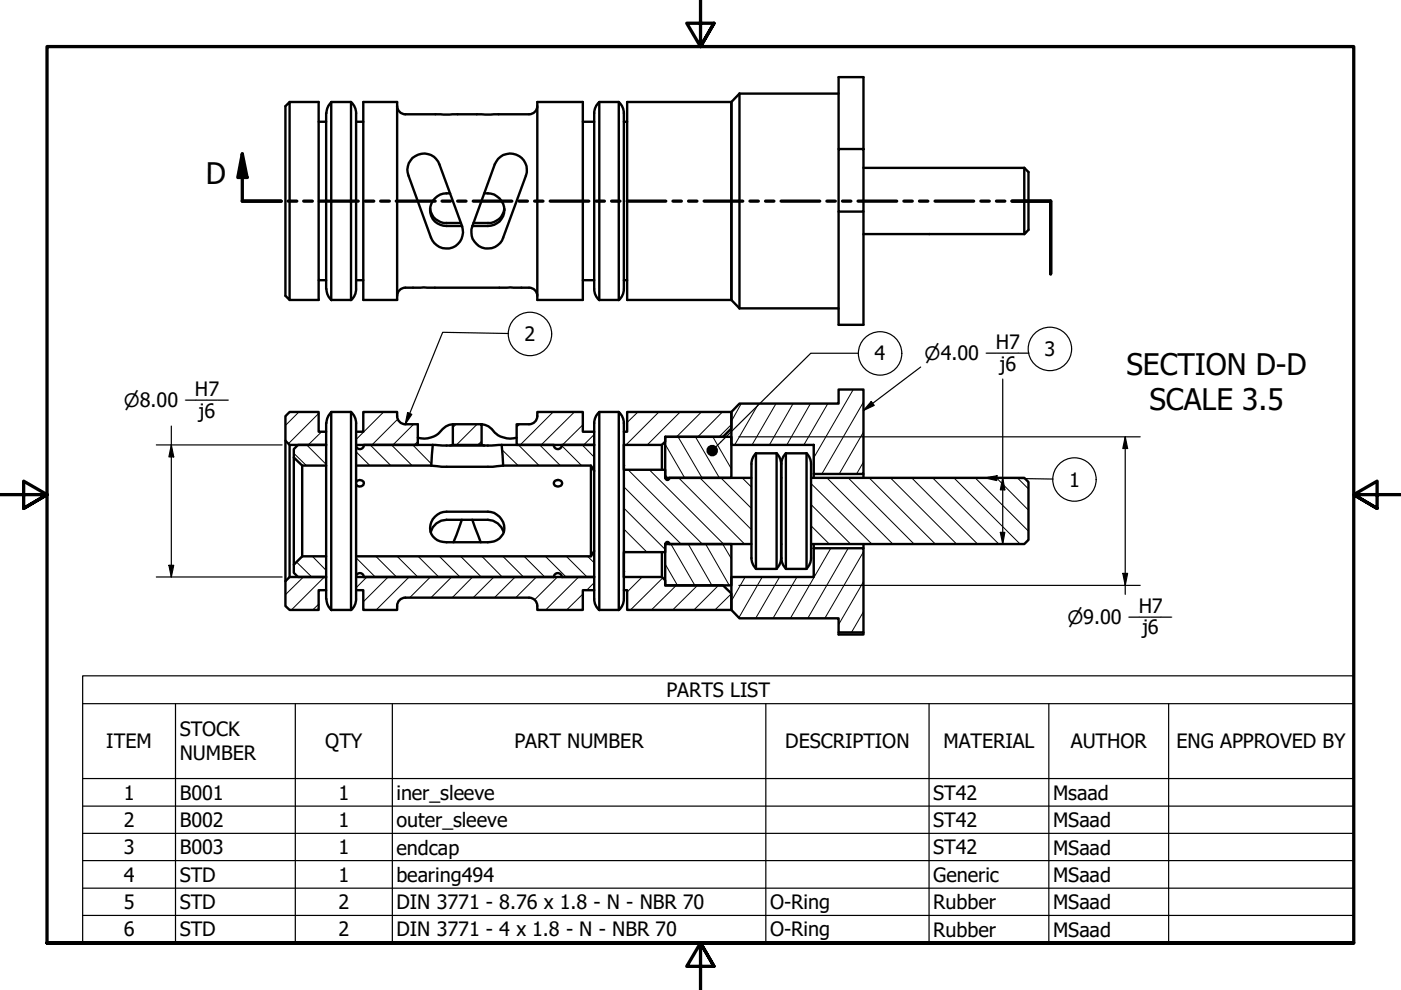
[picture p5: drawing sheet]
<svg xmlns="http://www.w3.org/2000/svg" width="297mm" height="210mm" viewBox="0 0 297 210" stroke-linecap="round" stroke-linejoin="round" font-family="sans-serif">
<!-- layer: Hatch (ANSI) -->
<g fill="none" stroke="#000" stroke-width=".21">
<path d="M62.3 96.1l2.7 2.6M63.4 87.3l-2.9 2.9M65 94.3l4.2 4.2M67.6 87.7l-6.4 6.4M68.2 91.5l-2.9 2.8M75.5 95.8l2.9 2.9M78.5 94.3l4.4 4.4M81.3 87.3l-5.8 5.9M83 94.3l4.4 4.4M84.3 88.9l-5.4 5.4M87.5 94.3l3.9 4M87.7 90l-4.4 4.3"/>
<path d="M88.6 93.6l-.8 .7M96.7 90l-.7 .6M101.2 90l-4.4 4.3M102.1 93.6l-.8 .7M106.4 95.3l3.5 3.4M109.9 94.3l4.4 4.4M110.2 90l-.7 .6M114.4 94.3l4.4 4.4M117.3 87.3l-7 7M119.1 94.5l4.2 4.2M121.8 87.3l-7.1 7M123.4 94.3l2.6 2.6"/>
<path d="M123.6 90.1l-4.3 4.2M126 92.1l-2.2 2.2M132.3 98.7h.1M133.2 99.6l15.7 15.8M135.3 87.3l-2.3 2.3M137.7 99.6l15.7 15.8M139.7 87.3l-7 7M141 94.2l4.2 7.1M143.8 92.6l5 8.7M144.2 87.3l-7 7M147.4 92.6l5.1 8.7M148.7 87.3l-5.3 5.3"/>
<path d="M151.1 92.6l4 6.8M153.2 87.3l-5.2 5.3M154.7 92.6l.4 .5M155.1 90l-2.6 2.6M157.2 85.6l-2.1 3.7M160.8 85.6l-5 8.7M164.5 85.6l-5.1 8.7M168.1 85.6l-5 8.7M171.8 85.6l-5 8.7M175.5 85.6l-5.1 8.7M180.9 82.6l-8.4 14.5M183.1 91.6l-5.2 8.9"/>
<path d="M183.1 85.3l-8.9 15.2M183.1 98l-1.5 2.5M62.9 119.2l3.2 3.1M66.2 118l3 2.9M75.5 118.3l4.1 4M79.7 118l4.4 4.3M84.2 118l4.4 4.3M88.6 118l4.4 4.3M93.2 118l4.3 4.3M97.7 118l4.3 4.3M102.2 118l4.3 4.3M106.6 118l4.4 4.3"/>
<path d="M111.1 118l4.4 4.3M115.6 118l4.4 4.3M120.1 118l4.4 4.3M124.6 118l1.4 1.4M132.3 116.7l.4 .4M132.3 112.2l4.9 4.9M132.3 107.7l8.7 8.8M132.3 103.2l12.1 12.2M141 119.6l2.6 4.5M141 100.6l.5 .7M142.2 115.4l5.1 8.7M143.9 101.3l14 14.1"/>
<path d="M145.9 115.4l5 8.7M148.4 101.3l10.9 11M149.6 115.4l5 8.7M152.8 101.3l6.5 6.5M153.2 115.4l1.9 3.1M157.4 101.3l1.9 2M165.6 114.1h.1M165.6 109.6h.1M165.6 105.1l.1 .1M172 111.5l3.8 3.9M172 107l8.3 8.4M172 102.5l12.8 12.9"/>
<path d="M175.3 101.3l14 14.1M176.1 116.2l-8.5 14.9M179.8 101.3l14 14.1M179.8 116.2l-8.5 14.9M183.1 117l-8.2 14.1M184.3 101.3l14 14.1M188.8 101.3l14 14.1M193.3 101.3l14 14.1M197.7 101.3l14.1 14.1M202.2 101.3l14.1 14.1M206.8 101.3l11.3 11.3M211.3 101.3l6.8 6.9"/>
<path d="M215.7 101.3l2.4 2.4M64.3 122.3l-3.8 3.8M67.6 128.1l-1.3 1.2M68.8 122.3l-7 7M77.8 122.3l-2.3 2.3M82.3 122.3l-5.3 5.3M86.7 122.3l-6.9 7M91.2 122.3l-4.3 4.4M95.8 122.3l-4.4 4.4M100.2 122.3l-4.3 4.4M104.7 122.3l-4.4 4.4M109.2 122.3l-4.4 4.4"/>
<path d="M113.7 122.3l-4.4 4.4M118.2 122.3l-4.9 4.9M122.7 122.3l-7 7M123.6 126l-3.5 3.3M126 123.5l-1.6 1.6M132.3 121.2h.1M136.1 122.3l-3.1 3.2M140.5 122.5l-6.8 6.8M143.4 124.1l-5.3 5.2M147.9 124.1l-5.3 5.2M152.3 124.1l-5.2 5.2M155.1 125.9l-3.5 3.4"/>
<path d="M158 122.3l-2.9 5.1M161.6 122.3l-4.9 8.7M165.3 122.3l-5.1 8.8M169 122.3l-5.1 8.8M183.1 123.4l-5.3 9M183.1 129.7l-2.6 4.4"/>
</g>
<!-- layer: Visible (ANSI) -->
<g fill="none" stroke="#000" stroke-width=".51">
<path d="M156.8 19.8l-1.7 1.8v42l1.7 1.8M156.8 19.8v45.6M156.8 19.8h21M61.4 21.6v42l-.9-.9v-40.2zM61.4 21.6h6.2v42h-6.2M67.6 25.8h1.6M69.2 24v37.2M70.2 21.6h4.2v42h-4.2zM70.3 21.6a3.1 3.1 0 0 0-1.1 2.4M74.4 21.6a3.1 3.1 0 0 1 1.1 2.4M75.5 24v37.3a3.1 3.1 0 0 1-1.1 2.3M75.5 25.8h1.5"/>
<path d="M77 21.6h7.2v42h-7.2zM84.2 22.5a1.75 1.75 0 0 0 1.7 1.7h26.2a1.75 1.75 0 0 0 1.8-1.7M87.4 33.5a3.5 3.5 0 0 1 5.8 1.3l4.8 13.2a3.5 3.5 0 0 1-2.1 4.5 3.5 3.5 0 0 1-4.5-2.1l-4.8-13.2a3.6 3.6 0 0 1 .8-3.7zM105.6 33.7a3.5 3.5 0 0 1 4.4-.6 3.5 3.5 0 0 1 1.5 4.1l-4.8 13.2a3.5 3.5 0 0 1-4.5 2.1 3.5 3.5 0 0 1-2.1-4.5l4.8-13.2zM113.9 21.6h9.7v42h-9.7zM123.6 25.8h2.4M126 24v37.3a3.1 3.1 0 0 0 1 2.3M127 21.6a3.1 3.1 0 0 0-1 2.4M127.1 21.6h4.1M127.1 21.6v42h4.1v-42M131.2 21.6a3.1 3.1 0 0 1 1.1 2.4M132.3 24v37.3a3.1 3.1 0 0 1-1.1 2.3"/>
<path d="M132.3 25.8h.7M133 21.6h22.1v42h-22.1zM177.8 31.6h5.3v13.3h-5.3zM177.8 31.6v-15.2h5.3v15.2M183.1 35.6h34.1M217.2 35.6l.9 .9v12.2l-.9 .9M217.2 35.6v14M67.6 59.4h1.6M75.5 59.4h1.5M91.2 44.2a3.4 3.4 0 0 0 3.5 3.1h3M95.4 41a3.5 3.5 0 0 0-4.2 3 3.5 3.5 0 0 0 3.5 3.9h3.2M102.7 41a3.5 3.5 0 0 1 4 2.4 3.5 3.5 0 0 1-1.9 4.3l-1.4 .2h-3.3"/>
<path d="M106.9 44.2a3.4 3.4 0 0 1-3.5 3.1h-3M123.6 59.4h2.4M132.3 59.4h.7M177.8 44.9v24h5.3v-24M183.1 49.6h34.1M69.2 61.3a3.1 3.1 0 0 0 1.1 2.3M85.9 61h24.1a4.5 4.5 0 0 1 3.4 .5l.5 .8v.4M85.9 61a1.75 1.75 0 0 0-1.7 1.7M156.8 65.4h21M60.5 93.4v29.8M61.4 94.3v28M62.3 97v22.7"/>
<path d="M64.1 98.7v19.3M69.2 91.5h-1.6v-4.2h-6.2l-.9 .9v5.2l.9 .9h7.8h-6l-.9 .9v1.8l1.8 1.7h5.1M69.2 89.7v37.3M70.2 87.3h4.2v42h-4.2zM70.3 87.4a3.1 3.1 0 0 0-1.1 2.3M74.4 87.4a3.1 3.1 0 0 1 1.1 2.3M75.5 89.7v37.3M75.5 98.7h15.9M84.2 88.2v-.9h-7.2v4.2h-1.5M84.2 88.2a1.75 1.75 0 0 0 1.7 1.8h2.7v4.3h-13.1M91.4 98.7l2.3 .3h10.8l2.2-.3M91.8 94.3l-.4 4.4"/>
<path d="M91.8 94.3l-14.6 .1a.86 .86 0 0 1-.7 .8 .86 .86 0 0 1-1-.5M91.8 94.3l2 .2 12.6-.2M96 90h6.1v4.3h-6.1zM96 90a4.1 4.1 0 0 0-3.1 2l-1 .6a4.9 4.9 0 0 1-3.3 .2M96 94.3l-.6 .2M102.1 90a3.5 3.5 0 0 1 2.8 1.7 5.1 5.1 0 0 0 4.6 1.1M102.1 94.3l.6 .2M106.4 94.3l.3 4.4M106.4 94.3l11 .1a.86 .86 0 0 0 .9 .8 .86 .86 0 0 0 .8-.8M106.7 98.7h18.6l.7 1.2M113.9 88.2a1.75 1.75 0 0 1-1.7 1.8h-2.7v4.3h16.5h-6.8M113.9 88.2v-.9h9.7v4.2h2.4"/>
<path d="M125.3 98.7v19.3M126 89.7v37.3M127 87.4a3.1 3.1 0 0 0-1 2.3M127.1 87.3v42h4.1v-42M127.1 87.3h4.1M131.2 87.4a3.1 3.1 0 0 1 1.1 2.3M132.3 91.5h.7v-4.2h22.1v3.5l-1.8 1.8h-12.3v1l-.7 .7h-8v5.3h8.7v1.7M132.3 89.7v37.3M140.3 94.3v5.3M141 92.6h14.1v8.7h-14.1zM156.8 85.6h21v-3h5.3v17.9h-10.6v-6.2h-17.4v-7zM160.3 96.1h4.4"/>
<path d="M160.3 96.1v24.5h4.4v-24.5M160.3 96.1a3.1 3.1 0 0 0-1 2.3v19.9M164.6 96.1a3.1 3.1 0 0 1 1 2.3v19.9M166.6 96.1v24.5h4.4v-24.5M166.6 96.1h4.4M166.6 96.1a3.1 3.1 0 0 0-.9 2.3v19.9M171 96.1a3.1 3.1 0 0 1 1 2.3v19.9M69.2 118h-5.1l-1.8 1.7v1.7l.9 .9h6h-7.8l-.9 .9v5.3l.9 .8h6.2v-4.2h1.6M75.5 102.2a.9 .9 0 0 1 .9-.4 .9 .9 0 0 1 .8 .7 .89 .89 0 0 1-.8 .7 .89 .89 0 0 1-.9-.5M91.3 112.8a3.5 3.5 0 0 1 3.4-2.6h8.7a3.7 3.7 0 0 1 3.4 2.6M92.2 109.6a3.2 3.2 0 0 1 2.5-1.1h8.7a3.3 3.3 0 0 1 3.2 2 3.3 3.3 0 0 1-.7 3.6 3.7 3.7 0 0 1-2.5 .9h-8.7a3.1 3.1 0 0 1-3.3-1.8 3.1 3.1 0 0 1 .8-3.6zM97.9 110.2l-1.8 4.8"/>
<path d="M100.1 110.2l1.8 4.8M117.7 102a.89 .89 0 0 1 1-.2 .89 .89 0 0 1 .4 .9 .88 .88 0 0 1-1 .4 .88 .88 0 0 1-.6-.9zM126 116.8l-.7 1.2h-49.8M140.3 117.1v5.2M141 115.4h14.1v8.7h-14.1zM141 115.4v1.7h-8.7v5.2h8l.7 .7v1.1h12.3l1.8 1.7v3.5h-22.1v-4.2h-.7M141.1 115.3a.41 .41 0 0 1 .4-.4 .41 .41 0 0 1 .4 .4l17.4 .1M141.1 101.3a.41 .41 0 0 0 .4 .5 .41 .41 0 0 0 .4-.5M141.9 101.3h17.4M159.3 118.3a3.1 3.1 0 0 0 1 2.3M165.6 115.4h.1M165.6 101.3h.1"/>
<path d="M165.6 118.3a3.1 3.1 0 0 1-1 2.3M165.7 118.3a3.1 3.1 0 0 0 .9 2.3M172 101.3h45.2l.9 .9v12.3l-.9 .9h-45.2M172 118.3a3.1 3.1 0 0 1-1 2.3M172.5 100.5v.8M172.5 115.4v.8M183.1 100.5v.8M183.1 115.4v.8M69.2 127a3.1 3.1 0 0 0 1.1 2.4M75.5 122.1a.86 .86 0 0 1 1-.6 .86 .86 0 0 1 .7 .9M75.5 125.1h1.5v4.2h7.2a1.98 1.98 0 0 1 1.7-2.6M75.5 122.3h50.5"/>
<path d="M75.5 127a3.1 3.1 0 0 1-1.1 2.4M117.4 122.4a.86 .86 0 0 1 .9-.9 .86 .86 0 0 1 .8 .9M126 125.1h-2.4v4.2h-9.7a1.98 1.98 0 0 0-1.7-2.6h-26.3M126 127a3.1 3.1 0 0 0 1 2.4M132.3 127a3.1 3.1 0 0 1-1.1 2.4M155.1 122.3h17.4v-6.1h10.6v17.9h-5.3v-3h-21l-1.7-1.8zM177.8 134.1v.4h5.3v-.4"/>
</g>
<!-- layer: Section Line (ANSI) -->
<g fill="none" stroke="#000" stroke-width=".7">
<path d="M51.4 32.6l1 5h-2zM51.4 32.6v10h8.2M61.1 42.6h1.8M64.4 42.6h1.8M67.7 42.6h8.2M77.4 42.6h1.8M80.7 42.6h1.8M84 42.6h8.3M93.7 42.6h1.8M97 42.6h1.8M100.3 42.6h8.2M110 42.6h1.8"/>
<path d="M113.3 42.6h1.8M116.6 42.6h8.2M126.4 42.6h1.7M129.7 42.6h1.7M133 42.6h8.2M142.7 42.6h1.8M146 42.6h1.8M149.3 42.6h8.2M159 42.6h1.8M162.3 42.6h1.8M165.6 42.6h8.2M175.3 42.6h1.8"/>
<path d="M178.6 42.6h1.8M181.9 42.6h8.2M191.6 42.6h1.8M194.9 42.6h1.8M198.2 42.6h8.2M208 42.6h1.7M211.3 42.6h1.7M214.6 42.6h8.2v15.5"/>
</g>
<path d="M51.4 32.6l1 5h-2z" fill-rule="evenodd" fill="#000"/>
<!-- layer: Symbol (ANSI) -->
<g fill="none" stroke="#000" stroke-width=".25">
<path d="M107.8 70.7l-13.9-.2-8 19.5M182 74.9h-10.1l-20 19.8M195.2 77.8l-12.1 9.2M86.4 87.5l.9 .4-1.4 2.1zM184.7 85.1l.7 .9-2.3 1zM208.9 101.3l2.5-.4-.1 1zM208.9 101.3l14.4 .3M17.5 149.2v-5.9h269.5v5.9M17.5 149.2h269.5v15.9M17.5 149.2v50.7h269.5v-34.8M37.2 149.2v50.7M62.6 149.2v50.7"/>
<path d="M83.2 149.2v50.7M162.4 149.2v50.7M197 149.2v50.7M222.4 149.2v50.7M247.8 149.2v50.7M17.5 165.1h269.5M17.5 170.9h269.5M17.5 176.7h269.5M17.5 182.5h269.5M17.5 188.3h269.5M17.5 194.1h269.5"/>
<circle cx="112.4" cy="70.8" r="4.6"/>
<circle cx="186.6" cy="74.9" r="4.6"/>
<circle cx="222.6" cy="74" r="4.6"/>
<circle cx="227.8" cy="101.7" r="4.6"/>
</g>
<!-- layer: Border (ANSI) -->
<path d="M148.5 -.1v10l-2.9-5h5.8l-2.9 5 2.9-5M0 104.9h10l-5-2.9v5.8l5-2.9-5 2.9M297 104.9h-10l5-2.9v5.8l-5-2.9 5 2.9M10 199.9v-190h277v190h-277h277M151.4 204.9l-2.9-5 2.9 5h-5.8l2.9-5v10" fill="none" stroke="#000" stroke-width=".7"/>
<!-- layer: Symbol (ANSI) -->
<g fill="#000">
<path d="M86.4 87.5l.9 .4-1.4 2.1z" fill-rule="evenodd"/>
<path d="M184.7 85.1l.7 .9-2.3 1z" fill-rule="evenodd"/>
<path d="M208.9 101.3l2.5-.4-.1 1z" fill-rule="evenodd"/>
<circle cx="151" cy="95.5" r="1.24"/>
</g>
<!-- layer: Dimension (ANSI) -->
<g fill="none" stroke="#000" stroke-width=".25">
<path d="M33.1 94.3h26.7M36.3 94.3l.5 2.6h-1zM36.3 90.3v32M156.7 92.6h85M212.6 80.4v35M238.6 92.6l.5 2.5h-1zM238.6 92.6v33.4M35.8 119.9h1l-.5 2.4zM212.1 112.9h.9l-.4 2.5zM212.6 101.3l.4 2.6h-.9zM33.1 122.3h26.7M156.7 124.1h85"/>
<path d="M238.1 121.6h1l-.5 2.5z"/>
</g>
<g fill="#000">
<path d="M36.3 94.3l.5 2.6h-1z" fill-rule="evenodd"/>
<path d="M238.6 92.6l.5 2.5h-1z" fill-rule="evenodd"/>
<path d="M35.8 119.9h1l-.5 2.4z" fill-rule="evenodd"/>
<path d="M212.1 112.9h.9l-.4 2.5z" fill-rule="evenodd"/>
<path d="M212.6 101.3l.4 2.6h-.9z" fill-rule="evenodd"/>
<path d="M238.1 121.6h1l-.5 2.5z" fill-rule="evenodd"/>
</g>
<g font-size="6.3">
<text x="43.6" y="39.1">D</text>
<text x="238.8" y="79.5">SECTION D-D</text>
<text x="243.7" y="87">SCALE 3.5</text>
</g>
<g font-size="4.2">
<text x="111.2" y="72.4">2</text>
<text x="185.4" y="76.4">4</text>
<text x="209.1" y="74.5">_H7</text>
<text x="211.4" y="74.5">___</text>
<text x="221.4" y="75.5">3</text>
<text x="212" y="78.7">j6</text>
<text x="39.3" y="84.5">_H7</text>
<text x="41.6" y="84.5">___</text>
<text x="42.2" y="88.7">j6</text>
<text x="226.7" y="103.2">1</text>
<text x="239.3" y="130.3">_H7</text>
<text x="241.6" y="130.3">___</text>
<text x="242.3" y="134.5">j6</text>
<text x="141.3" y="147.8">PARTS LIST</text>
<text x="22.5" y="158.7">ITEM</text>
<text x="38.1" y="156.1">STOCK</text>
<text x="38.1" y="161.1">NUMBER</text>
<text x="69" y="158.7">QTY</text>
<text x="109.1" y="158.7">PART NUMBER</text>
<text x="166.5" y="158.7">DESCRIPTION</text>
<text x="200" y="158.7">MATERIAL</text>
<text x="227" y="158.7">AUTHOR</text>
<text x="249.4" y="158.7">ENG APPROVED BY</text>
<text x="26.2" y="169.5">1</text>
<text x="38.1" y="169.5">B001</text>
<text x="71.8" y="169.5">1</text>
<text x="84.1" y="169.6">iner_sleeve</text>
<text x="197.9" y="169.5">ST42</text>
<text x="223.3" y="169.6">Msaad</text>
<text x="26.2" y="175.4">2</text>
<text x="38.1" y="175.4">B002</text>
<text x="71.8" y="175.3">1</text>
<text x="84.1" y="175.4">outer_sleeve</text>
<text x="197.9" y="175.4">ST42</text>
<text x="223.3" y="175.4">MSaad</text>
<text x="26.2" y="181.1">3</text>
<text x="38.1" y="181.1">B003</text>
<text x="71.8" y="181.1">1</text>
<text x="84.1" y="181.2">endcap</text>
<text x="197.9" y="181.1">ST42</text>
<text x="223.3" y="181.2">MSaad</text>
<text x="26.2" y="186.9">4</text>
<text x="38.1" y="186.9">STD</text>
<text x="71.8" y="186.9">1</text>
<text x="84.1" y="187">bearing494</text>
<text x="197.9" y="186.9">Generic</text>
<text x="223.3" y="187">MSaad</text>
<text x="26.2" y="192.7">5</text>
<text x="38.1" y="192.8">STD</text>
<text x="71.8" y="192.8">2</text>
<text x="84.1" y="192.8">DIN 3771 - 8.76 x 1.8 - N - NBR 70</text>
<text x="163.3" y="192.8">O-Ring</text>
<text x="197.9" y="192.8">Rubber</text>
<text x="223.3" y="192.8">MSaad</text>
<text x="26.2" y="198.5">6</text>
<text x="38.1" y="198.5">STD</text>
<text x="71.8" y="198.5">2</text>
<text x="84.1" y="198.5">DIN 3771 - 4 x 1.8 - N - NBR 70</text>
<text x="163.3" y="198.5">O-Ring</text>
<text x="197.9" y="198.6">Rubber</text>
<text x="223.3" y="198.6">MSaad</text>
</g>
<g font-size="3.9">
<text x="196" y="76.4">⌀4.00</text>
<text x="26.2" y="86.4">⌀8.00</text>
<text x="226.3" y="132.2">⌀9.00</text>
</g>
</svg>
